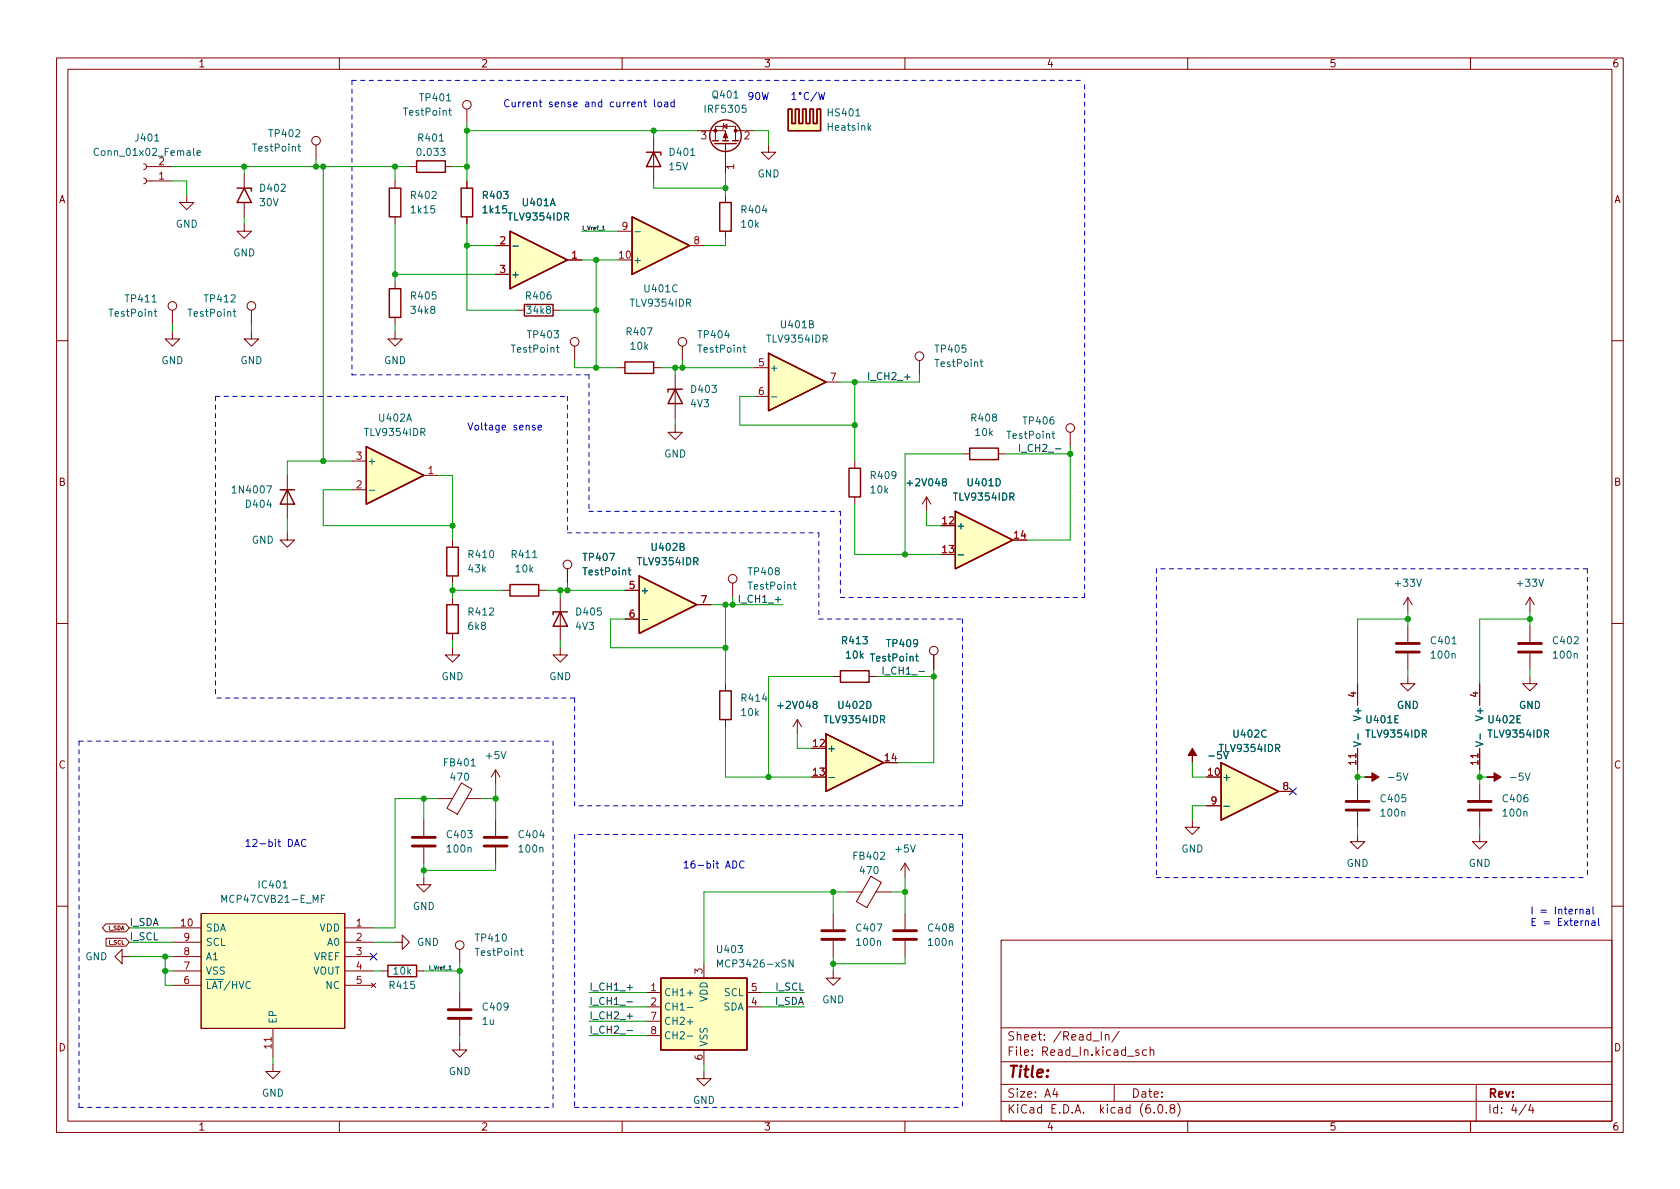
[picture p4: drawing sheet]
<svg xmlns="http://www.w3.org/2000/svg" width="297mm" height="210mm" viewBox="0 0 297 210" stroke-linecap="round" stroke-linejoin="round" font-family="sans-serif">
<g fill="none" stroke="#840000" stroke-width=".18">
<path d="M10 10.2h277v190.1h-277zM12 12.2h273v186.1h-273zM60 10.2v2M82.5 19.3v2.5M110 10.2v2M160 10.2v2M210 10.2v2M260 10.2v2M25.4 29l.4 .1 .1 .4-.1 .3-.4 .2M25.4 31.5l.4 .1 .1 .4-.1 .4-.4 .1M25.9 29.5h4.6M25.9 32h4.6"/>
<path d="M33 34.5v1.3h-1.3l1.3 1.3 1.3-1.3h-1.3M43.2 39.6v1.3h-1.3l1.3 1.3 1.2-1.3h-1.2M43.2 30.7v2.6M43.2 35.8v2.5M55.9 25.6v2.6M69.8 32v1.3M69.8 38.3v1.3M72.4 29.5h1.3M78.7 29.5h1.3M82.5 32v1.3M82.5 38.3v1.3M115.6 24.4v7.6"/>
<path d="M123.2 23.1h5.1v1.8M126.5 24.9v-2.6h3.5v2.6M127.9 22.3l.6-.3v.7zM128 21.8l-.1 .2v.7l-.1 .2M128.3 25.4v5.3M128.3 34.5v1.3M130 23.1h3.3M135.9 25.6v1.3h-1.3l1.3 1.3 1.3-1.3h-1.3M30.5 58.7v1.2h-1.3l1.3 1.3 1.2-1.3h-1.2M30.5 54.9v2.5M44.4 58.7v1.2h-1.2l1.2 1.3 1.3-1.3h-1.3M44.4 54.9v2.5"/>
<path d="M69.8 58.7v1.2h-1.2l1.2 1.3 1.3-1.3h-1.3M69.8 49.8v1.2M69.8 56.1v1.3M87.6 43.4h2.6M87.6 48.5h2.6M91.4 54.9h1.3M97.8 54.9h1.3M100.3 46h2.6M109.2 40.9h2.6M121.9 43.4h2.6M128.3 40.9v1.3M10 60.2h2"/>
<path d="M101.6 61.2v2.5M109.2 65h1.3M115.6 65h1.2M119.4 75.2v1.2h-1.3l1.3 1.3 1.2-1.3h-1.2M119.4 66.3v7.6M120.6 61.2v2.5M133.3 65h2.6M133.3 70.1h2.6M146 67.6h2.6M162.6 63.7v2.6M189.2 76.4v2.6M285 60.2h2"/>
<path d="M50.8 94.2v1.3h-1.3l1.3 1.3 1.3-1.3h-1.3M50.8 84.1v7.6M62.2 86.6h2.6M62.2 81.5h2.6M74.9 84.1h2.6M80 95.5v1.3M151.1 81.5v1.3M151.1 87.9v1.2M163.8 87.9l-.7 1.2M163.8 87.9v2.5M163.8 87.9l.8 1.2M170.2 80.3h1.2"/>
<path d="M176.5 80.3h1.3M10 110.2h2M80 114.5v1.3h-1.3l1.3 1.3 1.3-1.3h-1.3M80 101.8v1.3M80 105.7v1.2M80 112v1.3M88.9 104.4h1.3M95.2 104.4h1.3M99.1 114.5v1.3h-1.3l1.3 1.3 1.2-1.3h-1.2M99.1 105.7v7.6M100.3 100.6v2.5M110.5 104.4h2.5"/>
<path d="M110.5 109.5h2.5M123.2 106.9h2.5M129.5 103.1v2.6M147.3 119.6h1.3M153.7 119.6h1.2M165.1 115.8v2.6M248.9 119.6v1.3h1.3l-1.3 1.3-1.3-1.3h1.3M248.9 105.7v2.5M248.9 110.7v2.8M248.9 115.6v2.8M248.9 105.7l-.7 1.2M248.9 105.7l.8 1.2"/>
<path d="M270.5 119.6v1.3h1.3l-1.3 1.3-1.3-1.3h1.3M270.5 105.7v2.5M270.5 110.7v2.8M270.5 115.6v2.8M270.5 105.7l-.8 1.2M270.5 105.7l.8 1.2M285 110.2h2M81.6 138.4l1.8 1.1-2.5 4.5-1.9-1.1zM87.6 136.1l-.7 1.3M87.6 136.1v2.6M87.6 136.1l.8 1.3M128.3 120.9v1.3"/>
<path d="M128.3 127.2v1.3M141 127.2l-.8 1.3M141 127.2v2.6M141 127.2l.7 1.3M226.1 139.9h2.5M240 120.9v3.8M240 132.3v3.8M240 138.7v2.8M261.6 120.9v3.8M261.6 132.3v3.8M261.6 138.7v2.8M74.9 155.2v1.3h-1.2l1.2 1.2 1.3-1.2h-1.3"/>
<path d="M74.9 145v2.8M74.9 149.9v2.7M77.5 141.2h2.5M82.5 141.2h2.6M87.6 145v2.8M87.6 149.9v2.7M149.9 157.7h2.5M154 155l1.8 1.1-2.5 4.4-1.9-1.1zM154.9 157.7h2.6M160 152.6v2.6M160 152.6l-.7 1.3M160 152.6l.8 1.3"/>
<path d="M210.8 145v1.3h1.3l-1.3 1.3-1.3-1.3h1.3M213.4 142.5h2.5M240 147.6v1.2h1.3l-1.3 1.3-1.2-1.3h1.2M240 143.5v2.8M261.6 147.6v1.2h1.3l-1.3 1.3-1.3-1.3h1.3M261.6 143.5v2.8M10 160.2h2M18.7 163.4h3.5l.7 .7-.7 .7h-3.5l-.6-.7zM18.7 165.9h3.5l.7 .7-.7 .7h-3.5zM21.6 169.2v1.2l-1.3-1.2 1.3-1.3v1.3h1.3M30.5 171.7h5.1M30.5 164.1h5.1"/>
<path d="M30.5 166.6h5.1M30.5 169.2h5.1M30.5 174.2h5.1M35.6 161.5h25.4v20.4h-25.4zM61 171.7h5M61 164.1h5M61 166.6h5M61 169.2h5M61 174.2h5M65.7 173.9l.7 .7M66.4 173.9l-.7 .7M67.3 171.7h1.3"/>
<path d="M69.8 166.6h1.3v1.3l1.3-1.3-1.3-1.3v1.3M73.7 171.7h1.2M81.3 167.9v2.5M81.3 175.5v2.8M114.3 175.5h2.5M114.3 178h2.5M124.5 170.4v2.6M132.1 175.5h2.5M132.1 178h2.5M147.3 171.7v1.3h-1.3l1.3 1.2 1.3-1.2h-1.3M147.3 161.5v2.8M147.3 166.4v2.8"/>
<path d="M160 161.5v2.8M160 166.4v2.8M177 166.3h108v32h-108zM285 160.2h2M48.3 188.2v1.3h-1.3l1.3 1.2 1.2-1.2h-1.2M48.3 181.9v5M60 198.3v2M81.3 184.4v1.3h-1.3l1.3 1.2 1.2-1.2h-1.2M81.3 180.3v2.8M110 198.3v2M114.3 180.6h2.5M114.3 183.1h2.5"/>
<path d="M124.5 189.5v1.2h1.2l-1.2 1.3-1.3-1.3h1.3M124.5 185.7v2.5M160 198.3v2M177 194.8h108M177 191.8h108M177 187.8h108M177 181.8h108M186.5 192.5l-.4 1h1M186.9 193v1M194.7 182.4v1.5M195.4 183.1l.2-.2 .4 .1 .1 .9M195.4 182.9v1"/>
<path d="M197 191.8v3M197.9 182.4l-1.3 1.9M201.4 185.7l-.4-.1-.2 .2 .1 .3 .5 .1v.4h-.6M202.7 185.7l-.4-.1-.3 .3v.4l.1 .3h.6M203.4 185.8l.2-.2 .3 .1 .1 .9M203.4 185.1v1.5M204.1 196.7v.1M204.9 195.4l.2-.1a.81 .81 0 0 1 .6 .7 .81 .81 0 0 1-.3 .8h-.2a.81 .81 0 0 1-.6-.6 .81 .81 0 0 1 .3-.8zM206.2 196.7v.1M207.1 196l-.2-.3v-.2l.2-.2 .5 .1 .1 .2-.1 .2-.6 .2-.1 .3v.4l.2 .1h.5l.1-.3-.1-.4-.2-.1M208.2 195.1a1.72 1.72 0 0 1 0 2.3M210 198.3v2"/>
<path d="M260 198.3v2M261 191.8v6.5M269.9 195.3l-1.3 1.9M270.6 195.3l-.3 1h.9M271 195.8v1"/>
<circle cx="82.5" cy="18.5" r=".76"/>
<circle cx="55.9" cy="24.9" r=".76"/>
<circle cx="30.5" cy="54.1" r=".76"/>
<circle cx="44.4" cy="54.1" r=".76"/>
<circle cx="101.6" cy="60.4" r=".76"/>
<circle cx="120.6" cy="60.4" r=".76"/>
<circle cx="162.6" cy="63" r=".76"/>
<circle cx="189.2" cy="75.7" r=".76"/>
<circle cx="100.3" cy="99.8" r=".76"/>
<circle cx="129.5" cy="102.4" r=".76"/>
<circle cx="165.1" cy="115.1" r=".76"/>
<circle cx="81.3" cy="167.1" r=".76"/>
</g>
<g fill="none" stroke="#840000" stroke-width=".51">
<path d="M246.9 115.3h4.1M246.9 113.8h4.1M268.5 115.3h4M268.5 113.8h4M72.9 149.6h4.1M72.9 148.1h4.1M85.6 149.6h4.1M85.6 148.1h4.1M238 143.3h4.1M238 141.7h4.1M259.6 143.3h4.1M259.6 141.7h4.1"/>
<path d="M79.2 178.6h4.1M145.3 166.1h4.1M145.3 164.6h4.1M158 166.1h4.1M158 164.6h4.1M79.2 180.1h4.1"/>
</g>
<g fill="none" stroke="#006464" stroke-width=".18">
<path d="M79.3 19.5h.5M79.5 19.1v1.1l.3 .2M17.4 26.3a.6 .6 0 0 0-.8 .5 .6 .6 0 0 0 .6 .7l.2-.1M34.8 27.1l.6-.2v-.2l-.4-.1-.2 .2 .1 .6h.5M52.7 25.9h.4M52.8 25.5v1l.3 .2M27.3 55.1h.4M27.4 54.7v1.1l.3 .1M41.2 55.1h.5M41.4 54.7v1.1l.3 .1M90.7 43.5h.9M112.3 41h.9"/>
<path d="M98.4 61.4h.5M98.6 61v1.1l.3 .2M131.4 61.4h.5M131.6 61v1.1l.3 .2M136.4 70.2h1M173.3 64h.5M173.5 63.6v1l.3 .2M186 76.7h.5M186.2 76.3v1l.3 .2M65.3 86.7h.9M169.4 98.1h1M111.1 100.8h.4"/>
<path d="M111.2 100.4v1.1l.3 .2M113.5 109.6h1M140.3 103.4h.4M140.4 102.9v1.1l.3 .2M161.9 116.1h.5M162.1 115.6v1.1l.3 .2M146.6 137.5h.9M240.1 129.8v.9M261.7 129.8v.9M39.2 159.6v-1.3l.4 .9 .5-.9v1.3M56.8 158.9h.4M57.4 158.3h-.6v1.3"/>
<path d="M216.4 142.6h1M92 168.1h.5M92.2 167.7v1.1l.3 .2M121.5 175.6h1M121.5 178.1h1M126.9 171v-1.3l.4 .9 .4-.9v1.3M140.2 169.7v1.3l-.7-1.3v1.3M121.5 180.7h1M121.5 183.2h1"/>
</g>
<g fill="#ffffc2" stroke="#ffffc2" stroke-width=".18">
<path d="M116.8 173h15.3v12.7h-15.3z"/>
<path d="M35.6 161.5h25.4v20.4h-25.4z"/>
<path d="M64.8 79l10.1 5.1-10.1 5z"/>
<path d="M215.9 134.9l10.2 5-10.2 5.1z"/>
<path d="M90.2 40.9l10.1 5.1-10.1 5z"/>
<path d="M139.4 19.3h.6v2.5h.6v-2.5h.7v2.5h.6l-.6 1.3h-1.9z"/>
<path d="M141.9 19.3h.6v2.5h.7v-2.5h.6v2.5h.6v-2.5h.7v3.8h-3.8l.6-1.3z"/>
<path d="M111.8 38.3l10.1 5.1-10.1 5.1z"/>
<path d="M135.9 62.5l10.1 5.1-10.1 5z"/>
<path d="M168.9 90.4l10.2 5.1-10.2 5.1z"/>
<path d="M146 129.8l10.2 5.1-10.2 5z"/>
<path d="M113 101.8l10.2 5.1-10.2 5.1z"/>
</g>
<g fill="none" stroke="#840000" stroke-width=".25">
<path d="M139.4 19.3h.6v2.5h.6v-2.5h.7v2.5h.6v-2.5h.6v2.5h.7v-2.5h.6v2.5h.6v-2.5h.7v3.8h-5.7zM41.9 33.3h2.5v.5M43.2 33.3l1.2 2.5h-2.5zM68.8 33.3h2.1v5h-2.1zM73.7 28.4h5v2.1h-5zM81.5 33.3h2.1v5h-2.1zM111.8 38.3l10.1 5.1-10.1 5.1zM114.3 26.9h2.5v.5M115.6 26.9l1.2 2.6h-2.5zM126 24.9h1M126.4 25.4h3.8M127.3 35.8h2v5.1h-2z"/>
<path d="M127.8 24.9h1M129.5 24.9h1.1M68.8 51h2.1v5.1h-2.1zM90.2 40.9l10.1 5.1-10.1 5zM92.7 53.8h5.1v2.1h-5.1zM64.8 79l10.1 5.1-10.1 5zM110.5 64h5.1v2h-5.1zM119.4 68.8l1.2 2.6h-2.5zM120.6 68.8h-2.5v.5M135.9 62.5l10.1 5.1-10.1 5zM171.4 79.2h5.1v2.1h-5.1zM49.5 86.6h2.6"/>
<path d="M50.8 86.6l1.3 2.5h-2.6zM79 96.8h2v5h-2zM150.1 82.8h2v5.1h-2zM168.9 90.4l10.2 5.1-10.2 5.1zM79 106.9h2v5.1h-2zM90.2 103.4h5v2h-5zM99.1 108.2l1.2 2.5h-2.5zM100.3 108.2h-2.5v.5M113 101.8l10.2 5.1-10.2 5.1zM148.6 118.6h5.1v2h-5.1zM127.3 122.2h2v5h-2zM146 129.8l10.2 5.1-10.2 5z"/>
<path d="M215.9 134.9l10.2 5-10.2 5.1zM68.6 170.7h5.1v2h-5.1zM116.8 173h15.3v12.7h-15.3z"/>
<circle cx="128.3" cy="24" r="2.79"/>
</g>
<g fill="#840000" stroke="#840000" stroke-width=".18">
<path d="M241.3 137.4h1.3v-.8l1.2 .8-1.2 .8v-.8z"/>
<path d="M262.9 137.4h1.3v-.8l1.2 .8-1.2 .8v-.8z"/>
<path d="M210.8 132.3l.8 1.3h-.8v1.3v-1.3h-.7z"/>
<path d="M128.3 23.4l.4 1h-.8z"/>
<circle cx="126.5" cy="23.1" r=".25"/>
<circle cx="130" cy="23.1" r=".25"/>
</g>
<path d="M106.5 40.2l.2-.2v.7M106.5 40.7h.4M153.6 65.9v1.2M180.3 78.6v1.2M180.6 80h.9M130.7 105.2v1.3M156.1 117.9v1.3M156.4 119.3h1M110.9 179.7h.9M110.9 174.6h.9M110.9 177.2h.9M110.9 182.2h.9" fill="none" stroke="#0f0f0f" stroke-width=".18"/>
<g fill="none" stroke="#0000c2" stroke-width=".18">
<path d="M113.8 18h.5M114 17.6v1.1l.3 .2M115.7 17.6v1.1l.2 .2M116.4 18.1l.3-.1 .3 .3v.3l-.3 .3-.3-.1-.1-.2zM117.5 18.1h.5l.1 .8M118.1 18.3l-.5 .1-.1 .2 .1 .3 .5-.1M119.2 18.1l-.3-.1-.3 .3 .1 .5h.5M119.2 17.6v1.3M140 16.7l.4-.4v1.3M140 17.6h.7M143 16.5a.6 .6 0 0 0-.9 .4 .6 .6 0 0 0 .6 .7l.3-.1M144.4 16.3l-1.1 1.6"/>
<path d="M144.7 16.3l.3 1.3 .3-.9 .2 .9 .3-1.3M94.6 75.3l-.3-.1-.2 .2 .1 .2 .4 .1v.3h-.5M95.1 75.6l.6-.1v-.2l-.4-.1-.2 .2 .1 .6h.5M52.1 149.7l.4-1.3 .4 1.3M52.2 149.3h.6M54.1 148.5a.6 .6 0 0 0-.9 .5 .6 .6 0 0 0 .6 .7l.3-.1M129.6 152.2a.64 .64 0 0 1 .7 .7 .64 .64 0 0 1-.7 .6zM131.6 152.4a.6 .6 0 0 0-.9 .4 .6 .6 0 0 0 .6 .7l.3-.1M279.4 160.9l.1-.1h.3l.1 .8M280.3 162.9l.2-.1 .3 .1 .1 .8M280.5 160.8h.5v.8M281 161.1h-.4l-.2 .2 .2 .3h.4"/>
<path d="M281.5 162.9h.5v.8M281.7 160.4v1l.1 .2M282 163.1l-.4 .1-.2 .2 .2 .3 .4-.1M282.6 162.4v1.1l.2 .2"/>
<circle cx="141.5" cy="16.5" r=".18"/>
</g>
<g fill="none" stroke="#0000c2" stroke-width=".18" stroke-dasharray=".8 .8">
<path d="M62.2 14.2v52.1M62.2 14.2h129.6M38.1 70.1v53.3M38.1 70.1h62.2M62.2 66.3h41.9M100.3 70.1v24.1M104.1 66.3v24.1M100.3 94.2h44.5M104.1 90.4h44.5M144.8 94.2v15.3M148.6 90.4v15.3M144.8 109.5h25.4"/>
<path d="M148.6 105.7h43.2M170.2 109.5v33M191.8 105.7v-91.5M204.5 100.6v54.6M280.7 100.6h-76.2M280.7 100.6v54.6M14 131.1h83.8M97.8 131.1v64.7M101.6 123.4h-63.5M101.6 147.6v48.2M101.6 142.5v-19.1M170.2 147.6h-68.6"/>
<path d="M170.2 147.6v48.2M170.2 142.5h-68.6M204.5 155.2h76.2M14 195.8h83.8M14 195.8v-64.7M101.6 195.8h68.6"/>
</g>
<g fill="none" stroke="#009600" stroke-width=".18">
<path d="M30.5 29.5h41.9M30.5 32h2.5v2.5M43.2 29.5v1.2M43.2 38.3v1.3M55.9 28.2v1.3M57.1 29.5v52M69.8 29.5v2.5M69.8 39.6v10.2M80 29.5h2.5M82.5 21.8v10.2M82.5 39.6v15.3h8.9M82.5 23.1h40.7"/>
<path d="M115.6 23.1v1.3M115.6 32v1.3h12.7M128.3 30.7v3.8M133.3 23.1h2.6v2.5M30.5 57.4v1.3M44.4 57.4v1.3M69.8 57.4v1.3M69.8 48.5h17.8M82.5 43.4h5.1M99.1 54.9h6.3M102.9 46h6.3M102.9 40.9h6.3"/>
<path d="M105.4 46v19M128.3 42.2v1.2h-3.8M101.6 63.7v1.3h7.6M116.8 65h16.5M119.4 65v1.3M119.4 73.9v1.3M120.6 63.7v1.3M133.3 70.1h-2.5v5.1h20.3M151.1 67.6v13.9M162.6 66.3v1.3h-14M189.2 79v16.5h-7.6M50.8 91.7v2.5"/>
<path d="M62.2 86.6h-5.1v6.4h22.9M62.2 81.5h-11.4v2.6M77.5 84.1h2.5v11.4M151.1 89.1v8.9h15.3M163.8 90.4v2.6h2.6M170.2 80.3h-10.2v17.7M177.8 80.3h11.4M80 104.4h8.9M80 103.1v2.6M80 113.3v1.2M96.5 104.4h14M99.1 104.4v1.3"/>
<path d="M99.1 113.3v1.2M100.3 103.1v1.3M110.5 109.5h-2.6v5h20.4M125.7 106.9h12.7M128.3 106.9v14M129.5 105.7v1.2M147.3 119.6h-11.4v17.8M154.9 119.6h10.2M165.1 118.4v16.5h-6.4M248.9 109.5h-8.9v11.4M248.9 108.2v2.5M248.9 118.4v1.2"/>
<path d="M270.5 109.5h-8.9v11.4M270.5 108.2v2.5M270.5 118.4v1.2M87.6 138.7v6.3M128.3 128.5v8.9h15.2M141 129.8v2.5h2.5M210.8 134.9v2.5h2.6M240 137.4h1.3M240 136.1v2.6M261.6 137.4h1.3M261.6 136.1v2.6M74.9 141.2v3.8"/>
<path d="M74.9 152.6v2.6M77.5 141.2h-7.7v22.9h-3.8M85.1 141.2h2.5M87.6 152.6v1.3h-12.7M147.3 157.7v3.8M149.9 157.7h-25.4v12.7M157.5 157.7h2.5M160 155.2v6.3M213.4 142.5h-2.6v2.5M240 146.3v1.3M261.6 146.3v1.3M22.9 164.1h7.6"/>
<path d="M22.9 166.6h7.6M22.9 169.2h7.6M29.2 171.7h1.3M29.2 169.2v5h1.3M66 171.7h1.3M66 166.6h3.8M74.9 171.7h6.4M81.3 170.4v5.1M104.1 175.5h10.2M104.1 178h10.2M134.6 175.5h7.6M134.6 178h7.6"/>
<path d="M147.3 169.2v2.5M160 169.2v1.2h-12.7M48.3 186.9v1.3M81.3 183.1v1.3M104.1 183.1h10.2M104.1 180.6h10.2M124.5 188.2v1.3"/>
</g>
<path d="M228 139.3l1.2 1.3M229.2 139.3l-1.2 1.3M65.4 168.5l1.2 1.3M66.6 168.5l-1.2 1.3" fill="none" stroke="#000084" stroke-width=".18"/>
<g fill="#009600" stroke="#009600" stroke-width=".18">
<circle cx="128.3" cy="33.3" r=".46"/>
<circle cx="105.4" cy="65" r=".46"/>
<circle cx="105.4" cy="54.9" r=".46"/>
<circle cx="115.6" cy="23.1" r=".46"/>
<circle cx="105.4" cy="46" r=".46"/>
<circle cx="119.4" cy="65" r=".46"/>
<circle cx="270.5" cy="109.5" r=".46"/>
<circle cx="189.2" cy="80.3" r=".46"/>
<circle cx="160" cy="98" r=".46"/>
<circle cx="248.9" cy="109.5" r=".46"/>
<circle cx="151.1" cy="67.6" r=".46"/>
<circle cx="151.1" cy="75.2" r=".46"/>
<circle cx="128.3" cy="114.5" r=".46"/>
<circle cx="135.9" cy="137.4" r=".46"/>
<circle cx="120.6" cy="65" r=".46"/>
<circle cx="165.1" cy="119.6" r=".46"/>
<circle cx="128.3" cy="106.9" r=".46"/>
<circle cx="129.5" cy="106.9" r=".46"/>
<circle cx="240" cy="137.4" r=".46"/>
<circle cx="261.6" cy="137.4" r=".46"/>
<circle cx="147.3" cy="157.7" r=".46"/>
<circle cx="147.3" cy="170.4" r=".46"/>
<circle cx="99.1" cy="104.4" r=".46"/>
<circle cx="100.3" cy="104.4" r=".46"/>
<circle cx="87.6" cy="141.2" r=".46"/>
<circle cx="74.9" cy="153.9" r=".46"/>
<circle cx="80" cy="104.4" r=".46"/>
<circle cx="74.9" cy="141.2" r=".46"/>
<circle cx="82.5" cy="29.5" r=".46"/>
<circle cx="82.5" cy="23.1" r=".46"/>
<circle cx="82.5" cy="43.4" r=".46"/>
<circle cx="55.9" cy="29.5" r=".46"/>
<circle cx="57.1" cy="29.5" r=".46"/>
<circle cx="69.8" cy="48.5" r=".46"/>
<circle cx="69.8" cy="29.5" r=".46"/>
<circle cx="43.2" cy="29.5" r=".46"/>
<circle cx="81.3" cy="171.7" r=".46"/>
<circle cx="29.2" cy="171.7" r=".46"/>
<circle cx="29.2" cy="169.2" r=".46"/>
<circle cx="57.1" cy="81.5" r=".46"/>
<circle cx="80" cy="93" r=".46"/>
<circle cx="160" cy="157.7" r=".46"/>
</g>
<text font-size="2.8" fill="#840000" x="178" y="190.6">Title:</text>
<g font-size="2.1" fill="#840000">
<text x="178" y="184">Sheet: /Read_In/</text>
<text x="178" y="186.7">File: Read_In.kicad_sch</text>
<text x="178" y="196.9">KiCad E.D.A. kicad (6.0.8)</text>
<text x="178" y="194.1">Size: A4</text>
<text x="200" y="194.1">Date:</text>
<text x="263" y="194.1">Rev:</text>
<text x="263" y="196.9">Id: 4/4</text>
</g>
<g font-size="1.8" fill="#840000">
<text x="35" y="11.9">1</text>
<text x="85" y="11.9">2</text>
<text x="135" y="11.9">3</text>
<text x="185" y="11.9">4</text>
<text x="235" y="11.9">5</text>
<text x="285" y="11.9">6</text>
<text x="10.3" y="35.9">A</text>
<text x="285.3" y="35.9">A</text>
<text x="10.3" y="85.9">B</text>
<text x="285.3" y="85.9">B</text>
<text x="10.3" y="135.9">C</text>
<text x="285.3" y="135.9">C</text>
<text x="10.3" y="185.9">D</text>
<text x="285.3" y="185.9">D</text>
<text x="35" y="199.9">1</text>
<text x="85" y="199.9">2</text>
<text x="135" y="199.9">3</text>
<text x="185" y="199.9">4</text>
<text x="235" y="199.9">5</text>
<text x="285" y="199.9">6</text>
</g>
<g font-size="1.8" fill="#006464">
<text x="74.4" y="17.9">TP401</text>
<text x="126.1" y="17.4">Q401</text>
<text x="71.5" y="20.4">TestPoint</text>
<text x="124.9" y="19.9">IRF5305</text>
<text x="146.5" y="23.1">Heatsink</text>
<text x="146.5" y="20.6">HS401</text>
<text x="17.3" y="27.6">Conn_01x02_Female</text>
<text x="24.1" y="25">J401</text>
<text x="28.1" y="29.2">2</text>
<text x="44.9" y="26.8">TestPoint</text>
<text x="47.7" y="24.3">TP402</text>
<text x="74" y="27.6">0.033</text>
<text x="74.1" y="25">R401</text>
<text x="118.5" y="27.6">D401</text>
<text x="46.1" y="33.9">D402</text>
<text x="72.8" y="35.2">R402</text>
<text x="85.5" y="35.2">R403</text>
<text x="118.4" y="30.1">15V</text>
<text x="133.9" y="31.4">GND</text>
<text x="31.1" y="40.3">GND</text>
<text x="46" y="36.4">30V</text>
<text x="72.8" y="37.7">1k15</text>
<text x="85.5" y="37.7">1k15</text>
<text x="90.1" y="39">TLV9354IDR</text>
<text x="92.5" y="36.4">U401A</text>
<text x="131.1" y="40.3">10k</text>
<text x="131.2" y="37.7">R404</text>
<text x="41.2" y="45.3">GND</text>
<text x="111.9" y="46.6">+</text>
<text x="22.3" y="53.5">TP411</text>
<text x="36.3" y="53.5">TP412</text>
<text x="72.8" y="53">R405</text>
<text x="90.3" y="49.1">+</text>
<text x="93.1" y="53">R406</text>
<text x="114.1" y="51.7">U401C</text>
<text x="19.5" y="56">TestPoint</text>
<text x="33.4" y="56">TestPoint</text>
<text x="72.8" y="55.5">34k8</text>
<text x="93.3" y="55.5">34k8</text>
<text x="93.4" y="59.8">TP403</text>
<text x="110.9" y="59.3">R407</text>
<text x="111.7" y="54.2">TLV9354IDR</text>
<text x="123.6" y="59.8">TP404</text>
<text x="138.2" y="58">U401B</text>
<text x="28.5" y="64.4">GND</text>
<text x="42.5" y="64.4">GND</text>
<text x="67.9" y="64.4">GND</text>
<text x="90.6" y="62.4">TestPoint</text>
<text x="111.6" y="61.8">10k</text>
<text x="123.6" y="62.4">TestPoint</text>
<text x="135.8" y="60.6">TLV9354IDR</text>
<text x="136" y="65.7">+</text>
<text x="165.5" y="64.9">TestPoint</text>
<text x="165.5" y="62.4">TP405</text>
<text x="122.3" y="69.5">D403</text>
<text x="64.7" y="77.1">TLV9354IDR</text>
<text x="67.1" y="74.5">U402A</text>
<text x="122.2" y="72">4V3</text>
<text x="171.9" y="74.5">R408</text>
<text x="172.5" y="77.1">10k</text>
<text x="178.2" y="77.6">TestPoint</text>
<text x="181.1" y="75.1">TP406</text>
<text x="64.9" y="82.2">+</text>
<text x="117.4" y="80.9">GND</text>
<text x="41.4" y="87.2">1N4007</text>
<text x="43.6" y="89.8">D404</text>
<text x="154" y="87.2">10k</text>
<text x="154.1" y="84.7">R409</text>
<text x="160.8" y="86">+2V048</text>
<text x="168.8" y="88.5">TLV9354IDR</text>
<text x="171.2" y="86">U401D</text>
<text x="169" y="93.6">+</text>
<text x="44.5" y="96.1">GND</text>
<text x="82.9" y="101.2">43k</text>
<text x="83" y="98.7">R410</text>
<text x="90.6" y="98.7">R411</text>
<text x="91.2" y="101.2">10k</text>
<text x="103.3" y="101.7">TestPoint</text>
<text x="103.3" y="99.2">TP407</text>
<text x="112.9" y="99.9">TLV9354IDR</text>
<text x="115.4" y="97.4">U402B</text>
<text x="132.5" y="101.7">TP408</text>
<text x="113.2" y="105">+</text>
<text x="132.5" y="104.3">TestPoint</text>
<text x="246.8" y="103.8">+33V</text>
<text x="268.4" y="103.8">+33V</text>
<text x="82.9" y="111.4">6k8</text>
<text x="83" y="108.8">R412</text>
<text x="101.9" y="111.4">4V3</text>
<text x="102" y="108.8">D405</text>
<text x="149" y="113.9">R413</text>
<text x="253.1" y="113.9">C401</text>
<text x="274.7" y="113.9">C402</text>
<text x="149.7" y="116.5">10k</text>
<text x="154.1" y="117">TestPoint</text>
<text x="156.9" y="114.4">TP409</text>
<text x="253.2" y="116.5">100n</text>
<text x="274.8" y="116.5">100n</text>
<text x="78" y="120.3">GND</text>
<text x="97.1" y="120.3">GND</text>
<text x="131.2" y="124.1">R414</text>
<text x="137.9" y="125.3">+2V048</text>
<text x="148.4" y="125.3">U402D</text>
<text x="247" y="125.3">GND</text>
<text x="268.5" y="125.3">GND</text>
<text x="131.1" y="126.6">10k</text>
<text x="146" y="127.9">TLV9354IDR</text>
<text x="218.2" y="130.4">U402C</text>
<text x="240.7" y="127" transform="rotate(-90 240.7 127)">V+</text>
<text x="241.7" y="127.9">U401E</text>
<text x="241.8" y="130.4">TLV9354IDR</text>
<text x="262.3" y="127" transform="rotate(-90 262.3 127)">V+</text>
<text x="263.3" y="127.9">U402E</text>
<text x="263.3" y="130.4">TLV9354IDR</text>
<text x="78.6" y="135.5">FB401</text>
<text x="86" y="134.2">+5V</text>
<text x="146.2" y="133">+</text>
<text x="214" y="134.2">-5V</text>
<text x="215.8" y="133">TLV9354IDR</text>
<text x="240.7" y="132.2" transform="rotate(-90 240.7 132.2)">V-</text>
<text x="262.3" y="132.2" transform="rotate(-90 262.3 132.2)">V-</text>
<text x="79.8" y="138">470</text>
<text x="216" y="138">+</text>
<text x="244.3" y="141.9">C405</text>
<text x="245.7" y="138">-5V</text>
<text x="265.8" y="141.9">C406</text>
<text x="267.3" y="138">-5V</text>
<text x="79.2" y="148.2">C403</text>
<text x="91.9" y="148.2">C404</text>
<text x="244.3" y="144.4">100n</text>
<text x="265.9" y="144.4">100n</text>
<text x="79.2" y="150.7">100n</text>
<text x="91.9" y="150.7">100n</text>
<text x="151" y="152">FB402</text>
<text x="152.2" y="154.6">470</text>
<text x="158.4" y="150.7">+5V</text>
<text x="208.9" y="150.7">GND</text>
<text x="238.1" y="153.3">GND</text>
<text x="259.7" y="153.3">GND</text>
<text x="39.8" y="159.6">MCP47CVB21-E_MF</text>
<text x="45.9" y="157.1">IC401</text>
<text x="73" y="160.9">GND</text>
<text x="36.3" y="164.7">SDA</text>
<text x="36.3" y="167.3">SCL</text>
<text x="56.5" y="164.7">VDD</text>
<text x="57.9" y="167.3">A0</text>
<text x="73.7" y="167.3">GND</text>
<text x="84.2" y="166.5">TP410</text>
<text x="151.5" y="164.7">C407</text>
<text x="151.6" y="167.3">100n</text>
<text x="164.2" y="164.7">C408</text>
<text x="164.3" y="167.3">100n</text>
<text x="15.1" y="169.8">GND</text>
<text x="36.3" y="172.3">VSS</text>
<text x="36.3" y="169.8">A1</text>
<text x="55.3" y="172.3">VOUT</text>
<text x="55.5" y="169.8">VREF</text>
<text x="69.6" y="172.3">10k</text>
<text x="84.2" y="169">TestPoint</text>
<text x="126.9" y="168.5">U403</text>
<text x="127.6" y="171.1">MCP3426-xSN</text>
<text x="36.3" y="174.9">~{LAT}/HVC</text>
<text x="57.6" y="174.9">NC</text>
<text x="69" y="174.9">R415</text>
<text x="85.5" y="178.7">C409</text>
<text x="117.3" y="176.1">CH1+</text>
<text x="117.3" y="178.7">CH1-</text>
<text x="125.1" y="177.2" transform="rotate(-90 125.1 177.2)">VDD</text>
<text x="127.8" y="178.7">SDA</text>
<text x="128" y="176.1">SCL</text>
<text x="145.4" y="177.4">GND</text>
<text x="48.9" y="181.1" transform="rotate(-90 48.9 181.1)">EP</text>
<text x="85.3" y="181.2">1u</text>
<text x="117.3" y="181.2">CH2+</text>
<text x="117.3" y="183.8">CH2-</text>
<text x="125.1" y="185.2" transform="rotate(-90 125.1 185.2)">VSS</text>
<text x="79.3" y="190.1">GND</text>
<text x="46.3" y="193.9">GND</text>
<text x="122.5" y="195.2">GND</text>
</g>
<g font-size="1.8" fill="#0000c2">
<text x="132.1" y="17.7">90W</text>
<text x="88.9" y="18.9">Current sense and current load</text>
<text x="82.5" y="76.1">Voltage sense</text>
<text x="43.2" y="149.8">12-bit DAC</text>
<text x="120.6" y="153.6">16-bit ADC</text>
<text x="270.5" y="161.7">I = Internal</text>
<text x="270.5" y="163.7">E = External</text>
</g>
<g font-size="1.8" fill="#a90000">
<text x="124" y="24.6">3</text>
<text x="129.8" y="30" transform="rotate(-90 129.8 30)">1</text>
<text x="131.6" y="24.6">2</text>
<text x="28.1" y="31.7">1</text>
<text x="110" y="40.6">9</text>
<text x="88.4" y="43.2">2</text>
<text x="101.1" y="45.7">1</text>
<text x="109.5" y="45.7">10</text>
<text x="122.7" y="43.2">8</text>
<text x="88.4" y="48.3">3</text>
<text x="134.1" y="64.8">5</text>
<text x="134.1" y="69.8">6</text>
<text x="146.8" y="67.3">7</text>
<text x="63" y="81.3">3</text>
<text x="75.7" y="83.8">1</text>
<text x="63" y="86.4">2</text>
<text x="166.7" y="92.7">12</text>
<text x="179.4" y="95.2">14</text>
<text x="166.7" y="97.8">13</text>
<text x="111.3" y="104.1">5</text>
<text x="124" y="106.7">7</text>
<text x="111.3" y="109.2">6</text>
<text x="239.8" y="123.3" transform="rotate(-90 239.8 123.3)">4</text>
<text x="261.4" y="123.3" transform="rotate(-90 261.4 123.3)">4</text>
<text x="143.8" y="132.1">12</text>
<text x="143.8" y="137.2">13</text>
<text x="156.5" y="134.6">14</text>
<text x="213.6" y="137.2">10</text>
<text x="239.8" y="135.2" transform="rotate(-90 239.8 135.2)">11</text>
<text x="261.4" y="135.2" transform="rotate(-90 261.4 135.2)">11</text>
<text x="214.1" y="142.2">9</text>
<text x="226.8" y="139.7">8</text>
<text x="32" y="163.8">10</text>
<text x="32.5" y="166.4">9</text>
<text x="63" y="163.8">1</text>
<text x="63" y="166.4">2</text>
<text x="32.5" y="174">6</text>
<text x="32.5" y="171.4">7</text>
<text x="32.5" y="168.9">8</text>
<text x="63" y="168.9">3</text>
<text x="63" y="171.4">4</text>
<text x="63" y="174">5</text>
<text x="124.2" y="172.2" transform="rotate(-90 124.2 172.2)">3</text>
<text x="115.1" y="175.3">1</text>
<text x="115.1" y="177.8">2</text>
<text x="132.9" y="177.8">4</text>
<text x="132.9" y="175.3">5</text>
<text x="48" y="185.4" transform="rotate(-90 48 185.4)">11</text>
<text x="115.1" y="180.3">7</text>
<text x="115.1" y="182.9">8</text>
<text x="124.2" y="187.4" transform="rotate(-90 124.2 187.4)">6</text>
</g>
<g font-size="1.8" fill="#0f0f0f">
<text x="154.3" y="67.2">I_CH2_+</text>
<text x="181.4" y="79.9">I_CH2_-</text>
<text x="131.4" y="106.6">I_CH1_+</text>
<text x="157.2" y="119.3">I_CH1_-</text>
<text x="22.9" y="166.3">I_SCL</text>
<text x="22.9" y="163.7">I_SDA</text>
<text x="104.1" y="175.2">I_CH1_+</text>
<text x="104.1" y="177.7">I_CH1_-</text>
<text x="137" y="177.7">I_SDA</text>
<text x="137.2" y="175.2">I_SCL</text>
<text x="104.1" y="180.2">I_CH2_+</text>
<text x="104.1" y="182.8">I_CH2_-</text>
</g>
<g font-size="1" fill="#0f0f0f">
<text x="102.9" y="40.7">I_Vref_1</text>
<text x="76.2" y="171.5">I_Vref_1</text>
</g>
<g font-size="1" fill="#840000">
<text x="19.2" y="164.5">I_SDA</text>
<text x="19.3" y="167">I_SCL</text>
</g>
</svg>
